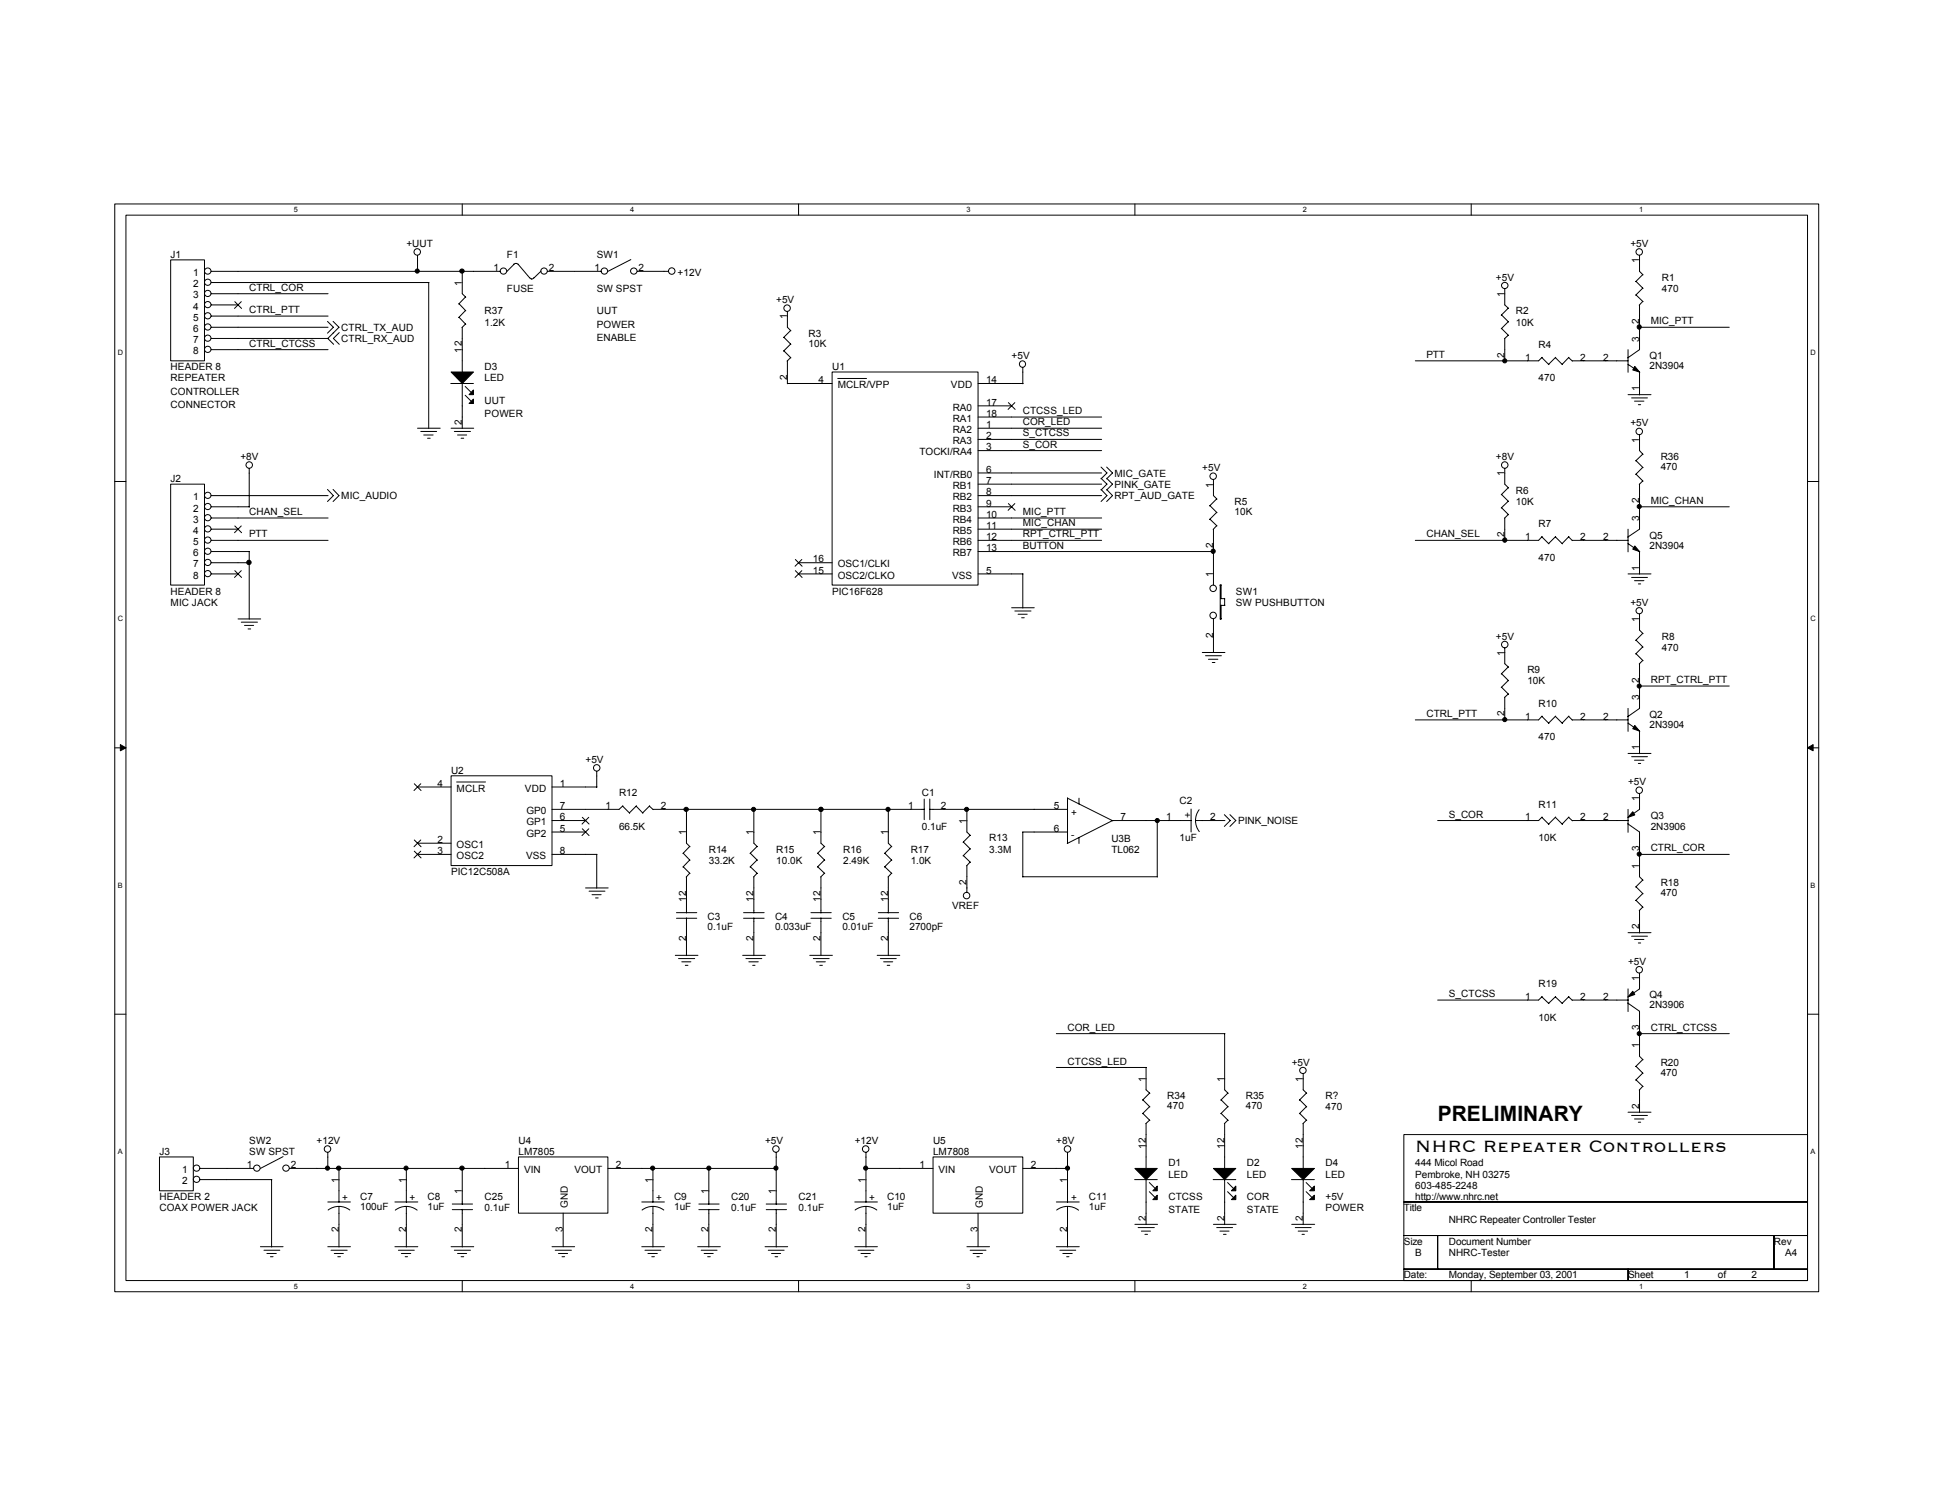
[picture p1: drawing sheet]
<svg xmlns="http://www.w3.org/2000/svg" width="279mm" height="216mm" viewBox="0 0 279 216" stroke-linecap="round" stroke-linejoin="round" font-family="sans-serif">
<path d="M16.5 29.3h245.2v156.5h-245.2zM18.1 30.9h242v153.3h-242z" fill="none" stroke="#000" stroke-width=".14"/>
<g fill="#fff">
<path d="M42.3 29.5h.6v1.2h-.6z"/>
<path d="M42.3 184.4h.6v1.1h-.6z"/>
</g>
<path d="M66.5 29.3v1.6M66.5 184.2v1.6" fill="none" stroke="#000" stroke-width=".14"/>
<g fill="#fff">
<path d="M90.7 29.5h.6v1.2h-.6z"/>
<path d="M90.7 184.4h.6v1.1h-.6z"/>
</g>
<path d="M114.9 29.3v1.6M114.9 184.2v1.6" fill="none" stroke="#000" stroke-width=".14"/>
<g fill="#fff">
<path d="M139.1 29.5h.6v1.2h-.6z"/>
<path d="M139.1 184.4h.6v1.1h-.6z"/>
</g>
<path d="M163.3 29.3v1.6M163.3 184.2v1.6" fill="none" stroke="#000" stroke-width=".14"/>
<g fill="#fff">
<path d="M187.5 29.5h.5v1.2h-.5z"/>
<path d="M187.5 184.4h.5v1.1h-.5z"/>
</g>
<path d="M211.7 29.3v1.6M211.7 184.2v1.6" fill="none" stroke="#000" stroke-width=".14"/>
<g fill="#fff">
<path d="M235.8 29.5h.6v1.2h-.6z"/>
<path d="M235.8 184.4h.6v1.1h-.6z"/>
<path d="M16.9 50.1h.8v1.2h-.8z"/>
<path d="M260.5 50.1h.7v1.2h-.7z"/>
<path d="M16.9 88.4h.8v1.2h-.8z"/>
<path d="M260.5 88.4h.7v1.2h-.7z"/>
</g>
<path d="M16.5 69.3h1.6M260.1 69.3h1.6" fill="none" stroke="#000" stroke-width=".14"/>
<g fill="#fff">
<path d="M16.9 126.7h.8v1.2h-.8z"/>
<path d="M260.5 126.7h.7v1.2h-.7z"/>
</g>
<path d="M16.5 107.6h1.6M260.1 107.6h1.6" fill="none" stroke="#000" stroke-width=".14"/>
<g fill="#000" stroke="#000" stroke-width=".14">
<path d="M17.3 107.1l.8 .5-.8 .4z" fill-rule="evenodd"/>
<path d="M260.1 107.6l.8-.5v.9z" fill-rule="evenodd"/>
</g>
<g fill="#fff">
<path d="M16.9 165h.8v1.2h-.8z"/>
<path d="M260.5 165h.7v1.2h-.7z"/>
</g>
<g fill="none" stroke="#000" stroke-width=".14">
<path d="M24.6 37.4h4.8v14.5h-4.8zM30.4 39h41.6M60.1 36.7v2.4M66.5 39v3.2l.5 .6M73.9 38l.4-.1 .3 .2M74 38l-1.1 1M74.5 38l1.8 2.1h.2l.3-.2M77.9 39l-1.1 1M78.8 39h7.7M90.8 37.3l-3.3 1.7M91.7 39h4.5M235.9 36.7v2.3l.5 .5"/>
<path d="M236.3 39.5l-1 1M30.4 40.6h31.3M30.4 42.2h16.8M30.4 43.9h3.8M30.4 45.5h16.8M30.4 47.1h16.8M30.4 48.7h16.8M30.4 50.3h16.8M33.8 43.4l1 1M34.7 43.4l-1 1M47.1 46.2l.9 .9-.9 .8M47.9 46.2l.9 .9-1.6 1.6 .8 .8"/>
<path d="M48.8 47.8l-.8 .9 .8 .8M61.7 40.6v21M64.9 55.2h3.2M66 43.7l1 1M66 45.6l1 1.1M66.5 47.1v6.5M66.5 55.2v6.4M66.9 55.6l.9 .8M66.9 56.9l.9 .8M67 42.7l-1 1M67 44.7l-1 1M67 46.6l-.5 .5"/>
<path d="M112.8 48.5l1 1M112.8 50.5l1 1M113.3 44.8v2.3l.5 .5M113.3 51.9v3.3M113.3 55.2h6.4M113.7 47.5l-1 1.1M113.7 49.5l-1 1M113.7 51.4l-.5 .5M119.7 53.5h21v30.7h-21zM120.5 54.4h4.2M140.7 58.4h4.8M140.7 60h17.8"/>
<path d="M140.7 55.2h6.5M145.1 57.9l.9 1M146 57.9l-1 1M147.2 52.9v2.3M216 45.3l1 1M216 47.2l1 1.1M216.5 41.6v2.3l.5 .5M216.5 48.7v3.2M217 44.3l-1 1M217 46.3l-1 1M217 48.2l-.5 .5M221.8 51.4l1 1.1"/>
<path d="M221.9 51.4l-.5 .5h-17.8M223.8 51.4l1 1.1M223.8 51.4l-1 1M225.7 51.4l.5 .5M225.7 51.4l-1 1M226.2 51.9h8M234.2 56.8h3.3M234.2 50.3v3.3M234.2 52.4l1.7 1.2M234.7 57.2h2.3M235.2 57.7h1.3M235.4 40.5l1 1"/>
<path d="M235.4 42.4l1 1M235.7 58.2h.4M235.9 43.9v6.4l-1.7 1.2M235.9 53.5v3.3M235.9 47.1h12.9M236.3 41.4l-1 1.1M236.3 43.3l-.5 .6M24.6 69.6h4.8v14.6h-4.8zM30.4 77.7h16.8M30.4 71.3h16.8M30.4 72.9h5.5M30.4 74.5h16.8"/>
<path d="M30.4 76.1h3.8M30.4 79.3h5.5M33.8 75.6l1 1M34.7 75.6l-1 1M35.9 67.4v5.5M35.9 79.3v9.8M47.1 70.4l.9 .9-.9 .8M47.9 70.4l.9 .9-.9 .8M60.1 61.6h3.2M60.5 62.1h2.3M61 62.6h1.3M61.5 63h.4"/>
<path d="M64.9 61.6h3.3M65.4 62.1h2.3M65.8 62.6h1.3M66.3 63h.4M140.7 61.6h17.8M140.7 77.7h17.8M140.7 63.2h17.8M140.7 68h17.8M140.7 69.6h17.8M140.7 71.3h17.8M140.7 72.9h4.8M140.7 74.5h17.8"/>
<path d="M140.7 76.1h17.8M140.7 79.3h33.9M140.7 64.8h17.8M145.1 72.4l.9 1M146 72.4l-1 1M158.4 67.2l.9 .8-.9 .9M158.4 68.8l.9 .8-.9 .9M158.4 70.4l.9 .9-.9 .8M159.2 67.2l.9 .8-.9 .9M159.2 68.8l.9 .8-.9 .9M159.2 70.4l.9 .9-.9 .8M174.1 72.7l1 1"/>
<path d="M174.1 74.7l1 .9M174.6 69v2.3l.5 .5M174.6 76.1v8.1M175 71.8l-1 1M175 73.7l-1 1M175 75.6l-.5 .6M216 71.1l1 1M216 73l1 1M216.5 67.4v2.2l.5 .6M216.5 74.5v3.3M217 70.1l-1 1.1M217 72.1l-1 1"/>
<path d="M217 74l-.5 .5M221.8 77.2l1 1M221.9 77.2l-.5 .5h-17.8M223.8 77.2l1 1M223.8 77.2l-1 1M225.7 77.2l.5 .6M225.7 77.2l-1 1M226.2 77.7h8M234.2 76.1v3.3M234.2 78.2l1.7 1.2M235.4 66.3l1 1M235.4 68.2l1 1"/>
<path d="M235.9 62.6v2.2l.5 .6M235.9 69.6v6.5l-1.7 1.2M235.9 79.3v3.3M235.9 72.9h12.9M236.3 65.3l-1 1M236.3 67.2l-1 1M236.3 69.2l-.5 .5M30.4 82.5h3.8M30.4 80.9h5.5M33.8 82.1l1 1M34.2 89h3.3M34.7 89.5h2.3"/>
<path d="M34.7 82.1l-1 1M35.2 90h1.3M35.7 90.5h.4M114.4 82.1l1 1M114.4 80.5l1 .9M114.9 82.5h4.8M114.9 80.9h4.8M115.4 82.1l-1 1M115.4 80.5l-1 .9M140.7 82.5h6.5M145.5 87.4h3.3M146 87.9h2.3"/>
<path d="M146.5 88.3h1.3M147 88.9h.4M147.2 82.5v5M173 93.9h3.2M173.4 94.3h2.3M173.9 94.8h1.3M174.4 95.3h.4M174.6 89v4.9M175.5 84.2h.2M175.6 89h.1M175.6 84.2v4.9M175.6 86.1h.6"/>
<path d="M175.7 84.1v2M175.7 87v2M175.7 87.1h.5M176.2 86.1v1M216 96.9l1 1M216 98.8l1 1.1M216.5 93.2v2.3l.5 .5M217 95.9l-1 1M217 97.9l-1 1M217 99.8l-.5 .5M234.2 82.5h3.3M234.7 83.1h2.3"/>
<path d="M235.2 83.5h1.3M235.4 92.1l1 1M235.4 94l1 1M235.7 84h.4M235.9 88.3v2.3l.5 .5M235.9 95.5v6.4l-1.7 1.2M235.9 98.7h12.9M236.3 91.1l-1 1M236.3 93l-1 1.1M236.3 95l-.5 .5M59.6 112.7l1 1M60.1 113.2h4.8"/>
<path d="M60.5 112.7l-.9 1M64.9 111.6h14.5v12.9h-14.5zM65.7 112.5h4.1M79.4 118h4.8M79.4 119.7h4.8M79.4 113.2h6.5M83.8 117.6l1 .9M83.8 119.2l1 1M84.7 117.6l-1 .9M84.7 119.2l-1 1M85.9 111v2.2M89.6 116l1 1"/>
<path d="M89.6 115.9l-.5 .5h-9.7M91.5 116l1 1M91.6 115.9l-1 1M93.4 116l.6 .5M93.5 115.9l-1 1M93.9 116.4h39.1M98.8 116.4v4.9l.5 .5M108.5 116.4v4.9l.5 .5M118.1 116.4v4.9l.6 .5M127.8 116.4v4.9l.5 .5M133 114.9v3M133.7 116.4h19.9"/>
<path d="M133.8 114.9v3M139.1 116.4v3.3l.5 .5M153.6 119.7h-6.4v6.5M153.6 114.8v6.5M153.6 114.8l6.5 3.3M155.2 114.8v.9M166.5 118v8.2M171.4 116.4v3.3M171.4 118h-11.3l-6.6 3.3M172 118h4.2M172.5 116.5a2.58 2.58 0 0 0 0 3.1M176.1 117.2l.9 .8-.9 .9"/>
<path d="M177 117.2l.8 .8-.8 .9M216.5 100.3v3.3M221.8 117.6l1 1M221.8 103l1 1.1M221.9 117.5l-.5 .5h-14.6M221.9 103l-.5 .5h-17.8M223.8 117.6l1 1M223.8 103l1 1.1M223.8 117.5l-1 1M223.8 103l-1 1M225.7 117.6l.5 .5M225.7 103l.5 .6"/>
<path d="M225.7 117.5l-1 1M225.7 103l-1 1M226.2 118h8.1M226.2 103.5h8M234.2 118.5l1.7 1.2v6.4l.5 .5M234.2 108.4h3.3M234.2 101.9v3.3M234.2 116.4v3.3M234.2 104l1.7 1.2M234.7 108.8h2.3M235.2 109.3h1.3M235.7 109.8h.4"/>
<path d="M235.9 105.2v3.2M235.9 114.2v2.2l-1.7 1.2M59.6 120.8l1 1M59.6 122.4l1 1M60.1 121.3h4.8M60.1 122.9h4.8M60.5 120.8l-.9 1M60.5 122.4l-.9 1M79.4 122.9h6.5M84.2 127.7h3.3M84.8 128.2h2.2M85.2 128.7h1.3"/>
<path d="M85.7 129.2h.4M85.9 122.9v4.9M97.2 137.4h3.2M97.3 132.1h2.9M97.3 131.3h2.9M97.6 137.9h2.3M98.1 138.3h1.3M98.3 122.7l1 1M98.3 124.7l1 .9M98.6 138.9h.4M98.8 126.1v5.2M98.8 132v5.5"/>
<path d="M99.2 121.8l-.9 1M99.2 123.7l-.9 1M99.2 125.6l-.5 .6M106.8 137.4h3.3M107 132.1h2.9M107 131.3h2.9M107.3 137.9h2.3M107.7 138.3h1.4M107.9 122.7l1.1 1M107.9 124.7l1.1 .9M108.3 138.9h.3M108.5 126.1v5.2"/>
<path d="M108.5 132v5.5M108.9 121.8l-1 1M108.9 123.7l-1 1M108.9 125.6l-.5 .6M116.5 137.4h3.3M116.7 132.1h2.9M116.7 131.3h2.9M117 137.9h2.3M117.4 138.3h1.3M117.6 122.7l1.1 1M117.6 124.7l1.1 .9M117.9 138.9h.4"/>
<path d="M118.1 126.1v5.2M118.1 132v5.5M118.6 121.8l-1 1M118.6 123.7l-1 1M118.6 125.6l-.5 .6M126.2 137.4h3.3M126.4 132.1h2.9M126.4 131.3h2.9M126.7 137.9h2.2M127.1 138.3h1.3M127.3 122.7l1 1M127.3 124.7l1 .9"/>
<path d="M127.6 138.9h.4M127.8 126.1v5.2M127.8 132v5.5M128.3 121.8l-1 1M128.3 123.7l-1 1M128.3 125.6l-.5 .6M138.6 121.1l1 1M138.6 123.1l1 .9M139.1 124.5v3.9M139.6 120.1l-1 1.1M139.6 122.1l-1 1M139.6 124l-.5 .5"/>
<path d="M147.2 126.1h19.3M155.2 120.5v.8M234.2 134.2h3.3M234.7 134.7h2.3M235.2 135.1h1.3M235.4 127.6l1 1M235.4 129.5l1 1M235.7 135.6h.4M235.9 130.9v3.3M235.9 140v2.2l-1.7 1.2M235.9 122.9h12.9M236.3 126.6l-1 1"/>
<path d="M236.3 128.5l-1 1M236.3 130.5l-.5 .5M16.5 145.9h1.6M152 148.7h24.2M152 153.5h12.9M164.4 158.2l1 1M164.9 153.5v3.3l.5 .5M165.4 157.2l-1 1M165.4 159.2l-1 1M175.7 158.2l1 1M176.2 148.7v8.1l.5 .5M176.7 157.2l-1.1 1"/>
<path d="M176.7 159.2l-1.1 1M187 158.2l1 1M187.5 154.5v2.3l.5 .5M188 157.2l-1.1 1M188 159.2l-1.1 1M221.8 143.4l1 1M221.9 143.3l-.5 .5h-14.6M223.8 143.4l1 1M223.8 143.3l-1 1M225.7 143.4l.5 .5M225.7 143.3l-1 1M226.2 143.8h8.1"/>
<path d="M234.2 144.3l1.7 1.2v6.4l.5 .5M234.2 160h3.3M234.2 142.2v3.3M235.4 153.4l1 1M235.4 155.3l1 1M235.9 156.8v3.2M235.9 148.7h12.9M236.3 152.4l-1 1M236.3 154.3l-1 1.1M236.3 156.3l-.5 .5M260.1 145.9h1.6M22.9 166.4h4.9v4.9h-4.9z"/>
<path d="M28.8 168.1h7.7M28.8 169.7h10.3M37.5 179.3h3.2M38 179.8h2.3M39.1 169.7v9.7M40.7 166.4l-3.2 1.7M41.7 168.1h32.9M47.2 179.3h3.2M47.2 165.8v2.3M47.2 172.9h3.2M47.2 174.1a2.58 2.58 0 0 1 3.1 0M47.6 179.8h2.4"/>
<path d="M48.8 168.1v4.8M48.8 173.5v5.9M56.8 179.3h3.3M56.8 172.9h3.3M56.9 174.1a2.54 2.54 0 0 1 3.1 0M57.3 179.8h2.3M58.5 168.1v4.8M58.5 173.5v5.9M64.9 179.3h3.3M65.1 174h2.9M65.1 173.2h2.9M65.4 179.8h2.3"/>
<path d="M66.5 168.1v5.1M66.5 173.9v5.5M74.6 166.4h12.9v8.1h-12.9zM79.4 179.3h3.3M79.9 179.8h2.3M81 174.5v4.8M87.5 168.1h24.2M92.3 179.3h3.3M92.3 172.9h3.3M92.4 174.1a2.58 2.58 0 0 1 3.1 0M92.8 179.8h2.3M93.9 168.1v4.8"/>
<path d="M93.9 173.5v5.9M100.4 179.3h3.2M100.5 174h3M100.5 173.2h3M100.9 179.8h2.3M102 168.1v5.1M102 173.9v5.5M110.1 179.3h3.2M110.2 174h3M110.2 173.2h3M110.5 179.8h2.3M111.7 165.8v7.4"/>
<path d="M111.7 173.9v5.5M123 179.3h3.2M123 172.9h3.2M123 174.1a2.58 2.58 0 0 1 3.1 0M123.4 179.8h2.3M124.6 165.8v7.1M124.6 173.5v5.9M124.6 168.1h9.6M134.2 166.4h13v8.1h-13zM139.1 179.3h3.3M139.6 179.8h2.3M140.7 174.5v4.8"/>
<path d="M147.2 168.1h6.4M152 179.3h3.3M152 172.9h3.3M152 174.1a2.58 2.58 0 0 1 3.2 0M152.5 179.8h2.3M153.6 165.8v7.1M153.6 173.5v5.9M163.2 169.7h3.3M163.3 176.1h3.2M163.7 176.6h2.4M164.2 177.1h1.3M164.4 160.1l1 1.1"/>
<path d="M164.7 177.5h.4M164.9 161.6v6.5M164.9 169.7v6.4M165.4 170.1l.8 .8M165.4 171.4l.8 .9M165.4 161.1l-.6 .5M174.5 169.7h3.3M174.6 176.1h3.2M175 176.6h2.3M175.5 177.1h1.3M175.7 160.1l1 1.1M176 177.5h.4"/>
<path d="M176.2 161.6v6.5M176.2 169.7v6.4M176.6 170.1l.9 .8M176.6 171.4l.9 .9M176.7 161.1l-.6 .5M185.8 169.7h3.3M185.8 176.1h3.3M186.4 176.6h2.2M186.8 177.1h1.3M187 160.1l1 1.1M187.3 177.5h.4M187.5 161.6v6.5"/>
<path d="M187.5 169.7v6.4M187.9 170.1l.9 .8M187.9 171.4l.9 .9M188 161.1l-.5 .5M202 163.2h58.1v9.7h-58.1zM202 172.9h58.1v4.8h-58.1zM202 177.7h4.8v4.8h-4.8zM206.8 177.7h48.4v4.8h-48.4zM234.7 160.4h2.3M235.2 161h1.3M235.7 161.4h.4M255.2 177.7h4.9v4.8h-4.9z"/>
<path d="M38.4 180.3h1.4M38.9 180.8h.4M48.1 180.3h1.3M48.6 180.8h.4M57.7 180.3h1.4M58.3 180.8h.3M65.8 180.3h1.3M66.3 180.8h.4M80.3 180.3h1.4M80.9 180.8h.3M93.2 180.3h1.4M93.8 180.8h.3"/>
<path d="M101.3 180.3h1.3M101.8 180.8h.4M111 180.3h1.3M111.5 180.8h.4M123.9 180.3h1.3M124.4 180.8h.4M140 180.3h1.4M140.5 180.8h.4M152.9 180.3h1.4M153.5 180.8h.3M202 182.5h32.2v1.7h-32.2zM234.2 182.5h25.9v1.7h-25.9z"/>
<circle cx="29.9" cy="39" r=".46"/>
<circle cx="60" cy="36.2" r=".47"/>
<circle cx="72.4" cy="39" r=".46"/>
<circle cx="78.3" cy="39" r=".46"/>
<circle cx="87" cy="39" r=".46"/>
<circle cx="91.2" cy="39" r=".46"/>
<circle cx="96.6" cy="39" r=".47"/>
<circle cx="235.8" cy="36.2" r=".47"/>
<circle cx="29.9" cy="47" r=".46"/>
<circle cx="29.9" cy="42.2" r=".46"/>
<circle cx="29.9" cy="48.6" r=".46"/>
<circle cx="29.9" cy="45.4" r=".46"/>
<circle cx="29.9" cy="50.2" r=".46"/>
<circle cx="29.9" cy="43.8" r=".46"/>
<circle cx="29.9" cy="40.6" r=".46"/>
<circle cx="113.2" cy="44.3" r=".47"/>
<circle cx="147.1" cy="52.4" r=".46"/>
<circle cx="216.5" cy="41.1" r=".46"/>
<circle cx="29.9" cy="77.7" r=".46"/>
<circle cx="29.9" cy="71.2" r=".46"/>
<circle cx="29.9" cy="79.3" r=".46"/>
<circle cx="29.9" cy="72.9" r=".46"/>
<circle cx="29.9" cy="74.5" r=".46"/>
<circle cx="29.9" cy="76.1" r=".46"/>
<circle cx="35.9" cy="66.9" r=".47"/>
<circle cx="174.5" cy="68.5" r=".47"/>
<circle cx="216.5" cy="66.9" r=".47"/>
<circle cx="235.8" cy="62.1" r=".47"/>
<circle cx="29.9" cy="80.9" r=".46"/>
<circle cx="29.9" cy="82.5" r=".46"/>
<circle cx="174.5" cy="88.5" r=".47"/>
<circle cx="174.5" cy="84.6" r=".47"/>
<circle cx="216.5" cy="92.7" r=".47"/>
<circle cx="235.8" cy="87.8" r=".46"/>
<circle cx="85.9" cy="110.4" r=".47"/>
<circle cx="235.8" cy="113.7" r=".47"/>
<circle cx="139.1" cy="128.8" r=".47"/>
<circle cx="235.8" cy="139.5" r=".47"/>
<circle cx="187.5" cy="154" r=".46"/>
<circle cx="28.3" cy="169.6" r=".46"/>
<circle cx="28.3" cy="168" r=".46"/>
<circle cx="37" cy="168" r=".46"/>
<circle cx="41.2" cy="168" r=".46"/>
<circle cx="47.1" cy="165.3" r=".47"/>
<circle cx="111.6" cy="165.3" r=".47"/>
<circle cx="124.5" cy="165.3" r=".47"/>
<circle cx="153.6" cy="165.3" r=".47"/>
</g>
<g fill="#000" stroke="#000" stroke-width=".14">
<path d="M64.9 53.5h3.2l-1.6 1.7z" fill-rule="evenodd"/>
<path d="M68.1 56.1v.7h-.6z" fill-rule="evenodd"/>
<path d="M67.5 58l.6-.6v.6z" fill-rule="evenodd"/>
<path d="M235.2 52.7l.7 .8-1-.3z" fill-rule="evenodd"/>
<path d="M235.2 78.5l.7 .8-1-.3z" fill-rule="evenodd"/>
<path d="M234.9 116.8l.3 .4-1 .4z" fill-rule="evenodd"/>
<path d="M235.2 104.4l.7 .8-1-.4z" fill-rule="evenodd"/>
<path d="M234.9 142.6l.3 .4-1 .4z" fill-rule="evenodd"/>
<path d="M163.3 168.1h3.2l-1.6 1.6z" fill-rule="evenodd"/>
<path d="M166.5 170.6v.7h-.6z" fill-rule="evenodd"/>
<path d="M165.9 172.6l.6-.7v.7z" fill-rule="evenodd"/>
<path d="M174.6 168.1h3.2l-1.6 1.6z" fill-rule="evenodd"/>
<path d="M177.8 170.6v.7h-.6z" fill-rule="evenodd"/>
<path d="M177.8 171.9v.7h-.6z" fill-rule="evenodd"/>
<path d="M185.8 168.1h3.3l-1.6 1.6z" fill-rule="evenodd"/>
<path d="M189.1 170.6v.7h-.7z" fill-rule="evenodd"/>
<path d="M188.4 172.6l.7-.7v.7z" fill-rule="evenodd"/>
</g>
<g fill="#000" stroke="#000" stroke-width=".14">
<circle cx="60" cy="39" r=".3"/>
<circle cx="66.5" cy="39" r=".31"/>
<circle cx="216.5" cy="51.9" r=".3"/>
<circle cx="235.8" cy="47" r=".31"/>
<circle cx="174.5" cy="79.3" r=".31"/>
<circle cx="216.5" cy="77.7" r=".31"/>
<circle cx="235.8" cy="72.9" r=".3"/>
<circle cx="35.8" cy="80.9" r=".32"/>
<circle cx="235.8" cy="98.7" r=".3"/>
<circle cx="98.7" cy="116.4" r=".31"/>
<circle cx="108.4" cy="116.4" r=".3"/>
<circle cx="118.1" cy="116.4" r=".3"/>
<circle cx="127.8" cy="116.4" r=".3"/>
<circle cx="139.1" cy="116.4" r=".3"/>
<circle cx="166.5" cy="118" r=".3"/>
<circle cx="216.5" cy="103.5" r=".3"/>
<circle cx="235.8" cy="122.9" r=".3"/>
<circle cx="235.8" cy="148.7" r=".3"/>
<circle cx="47.1" cy="168" r=".3"/>
<circle cx="48.7" cy="168" r=".31"/>
<circle cx="58.4" cy="168" r=".3"/>
<circle cx="66.5" cy="168" r=".31"/>
<circle cx="93.9" cy="168" r=".3"/>
<circle cx="102" cy="168" r=".3"/>
<circle cx="111.6" cy="168" r=".3"/>
<circle cx="124.5" cy="168" r=".3"/>
<circle cx="153.6" cy="168" r=".3"/>
</g>
<g font-size="3">
<text x="206.8" y="161.2">PRELIMINARY</text>
<text x="203.6" y="165.7">NHRC Repeater Controllers</text>
</g>
<g font-size="1.4">
<text x="58.5" y="35.5">+UUT</text>
<text x="234.6" y="35.5">+5V</text>
<text x="24.6" y="37.1">J1</text>
<text x="27.8" y="39.7">1</text>
<text x="27.8" y="41.3">2</text>
<text x="35.9" y="41.8">CTRL_COR</text>
<text x="66.5" y="41.1" transform="rotate(-90 66.5 41.1)">1</text>
<text x="71" y="39">1</text>
<text x="72.9" y="37.1">F1</text>
<text x="72.9" y="42">FUSE</text>
<text x="79" y="39">2</text>
<text x="85.5" y="39">1</text>
<text x="85.9" y="37.1">SW1</text>
<text x="85.9" y="42">SW SPST</text>
<text x="91.9" y="39">2</text>
<text x="97.5" y="39.7">+12V</text>
<text x="215.2" y="40.4">+5V</text>
<text x="235.8" y="37.9" transform="rotate(-90 235.8 37.9)">1</text>
<text x="239.1" y="40.4">R1</text>
<text x="239.1" y="42">470</text>
<text x="27.8" y="42.9">3</text>
<text x="27.8" y="44.5">4</text>
<text x="27.8" y="46.1">5</text>
<text x="27.8" y="47.8">6</text>
<text x="35.9" y="45">CTRL_PTT</text>
<text x="49.1" y="47.6">CTRL_TX_AUD</text>
<text x="69.7" y="45.2">R37</text>
<text x="69.7" y="46.8">1.2K</text>
<text x="85.9" y="45.2">UUT</text>
<text x="85.9" y="47.1">POWER</text>
<text x="111.7" y="43.6">+5V</text>
<text x="113.2" y="45.9" transform="rotate(-90 113.2 45.9)">1</text>
<text x="216.5" y="42.7" transform="rotate(-90 216.5 42.7)">1</text>
<text x="218.1" y="45.2">R2</text>
<text x="218.1" y="46.8">10K</text>
<text x="235.8" y="46.6" transform="rotate(-90 235.8 46.6)">2</text>
<text x="237.5" y="46.7">MIC_PTT</text>
<text x="24.6" y="53.3">HEADER 8</text>
<text x="27.8" y="49.4">7</text>
<text x="27.8" y="51">8</text>
<text x="35.9" y="49.9">CTRL_CTCSS</text>
<text x="49.1" y="49.2">CTRL_RX_AUD</text>
<text x="66.5" y="50.8" transform="rotate(-90 66.5 50.8)">12</text>
<text x="69.7" y="53.3">D3</text>
<text x="85.9" y="49">ENABLE</text>
<text x="116.3" y="48.4">R3</text>
<text x="116.3" y="49.9">10K</text>
<text x="119.7" y="53.3">U1</text>
<text x="145.5" y="51.6">+5V</text>
<text x="205.2" y="51.5">PTT</text>
<text x="216.5" y="51.4" transform="rotate(-90 216.5 51.4)">2</text>
<text x="219.4" y="51.9">1</text>
<text x="221.4" y="50">R4</text>
<text x="227.3" y="51.9">2</text>
<text x="230.7" y="51.9">2</text>
<text x="235.8" y="49.1" transform="rotate(-90 235.8 49.1)">3</text>
<text x="237.3" y="51.6">Q1</text>
<text x="237.3" y="53.1">2N3904</text>
<text x="24.6" y="54.9">REPEATER</text>
<text x="24.6" y="56.8">CONTROLLER</text>
<text x="24.6" y="58.7">CONNECTOR</text>
<text x="69.7" y="58.1">UUT</text>
<text x="69.7" y="60">POWER</text>
<text x="69.7" y="54.9">LED</text>
<text x="113.2" y="54.7" transform="rotate(-90 113.2 54.7)">2</text>
<text x="117.8" y="55.1">4</text>
<text x="120.5" y="55.8">MCLR/VPP</text>
<text x="136.8" y="55.8">VDD</text>
<text x="137.1" y="59.1">RA0</text>
<text x="141.9" y="58.3">17</text>
<text x="141.9" y="59.9">18</text>
<text x="141.9" y="55.1">14</text>
<text x="147.2" y="59.6">CTCSS_LED</text>
<text x="221.4" y="54.9">470</text>
<text x="235.8" y="56.3" transform="rotate(-90 235.8 56.3)">1</text>
<text x="66.5" y="61.1" transform="rotate(-90 66.5 61.1)">2</text>
<text x="132.3" y="65.5">TOCKI/RA4</text>
<text x="137.1" y="60.7">RA1</text>
<text x="137.1" y="62.3">RA2</text>
<text x="137.1" y="63.9">RA3</text>
<text x="141.9" y="61.6">1</text>
<text x="141.9" y="63.2">2</text>
<text x="141.9" y="64.8">3</text>
<text x="147.2" y="61.2">COR_LED</text>
<text x="147.2" y="62.8">S_CTCSS</text>
<text x="147.2" y="64.4">S_COR</text>
<text x="234.6" y="61.3">+5V</text>
<text x="235.8" y="63.7" transform="rotate(-90 235.8 63.7)">1</text>
<text x="24.6" y="69.4">J2</text>
<text x="27.8" y="72">1</text>
<text x="34.6" y="66.2">+8V</text>
<text x="49.1" y="71.8">MIC_AUDIO</text>
<text x="134.4" y="68.7">INT/RB0</text>
<text x="137.1" y="70.3">RB1</text>
<text x="137.1" y="72">RB2</text>
<text x="141.9" y="68">6</text>
<text x="141.9" y="69.6">7</text>
<text x="141.9" y="71.2">8</text>
<text x="160.4" y="68.6">MIC_GATE</text>
<text x="160.4" y="70.2">PINK_GATE</text>
<text x="160.4" y="71.8">RPT_AUD_GATE</text>
<text x="173" y="67.8">+5V</text>
<text x="174.5" y="70.1" transform="rotate(-90 174.5 70.1)">1</text>
<text x="215.2" y="66.2">+8V</text>
<text x="216.5" y="68.5" transform="rotate(-90 216.5 68.5)">1</text>
<text x="218.1" y="71">R6</text>
<text x="238.9" y="66.2">R36</text>
<text x="238.9" y="67.6">470</text>
<text x="27.8" y="73.6">2</text>
<text x="27.8" y="75.2">3</text>
<text x="27.8" y="76.8">4</text>
<text x="35.9" y="74.1">CHAN_SEL</text>
<text x="35.9" y="77.3">PTT</text>
<text x="137.1" y="73.6">RB3</text>
<text x="137.1" y="75.2">RB4</text>
<text x="137.1" y="76.8">RB5</text>
<text x="141.9" y="72.9">9</text>
<text x="141.9" y="74.5">10</text>
<text x="141.9" y="76.1">11</text>
<text x="141.9" y="77.7">12</text>
<text x="147.2" y="74.1">MIC_PTT</text>
<text x="147.2" y="75.7">MIC_CHAN</text>
<text x="147.2" y="77.3">RPT_CTRL_PTT</text>
<text x="177.6" y="72.6">R5</text>
<text x="177.6" y="74.1">10K</text>
<text x="205.2" y="77.3">CHAN_SEL</text>
<text x="216.5" y="77.3" transform="rotate(-90 216.5 77.3)">2</text>
<text x="218.1" y="72.6">10K</text>
<text x="219.4" y="77.7">1</text>
<text x="221.4" y="75.9">R7</text>
<text x="227.3" y="77.7">2</text>
<text x="230.7" y="77.7">2</text>
<text x="235.8" y="75" transform="rotate(-90 235.8 75)">3</text>
<text x="235.8" y="72.4" transform="rotate(-90 235.8 72.4)">2</text>
<text x="237.3" y="77.5">Q5</text>
<text x="237.5" y="72.5">MIC_CHAN</text>
<text x="27.8" y="78.4">5</text>
<text x="27.8" y="80">6</text>
<text x="27.8" y="81.6">7</text>
<text x="27.8" y="83.2">8</text>
<text x="117" y="82.5">15</text>
<text x="117" y="80.9">16</text>
<text x="120.5" y="83.2">OSC2/CLKO</text>
<text x="120.5" y="81.6">OSC1/CLKI</text>
<text x="137" y="83.2">VSS</text>
<text x="137.1" y="78.4">RB6</text>
<text x="137.1" y="80">RB7</text>
<text x="141.9" y="79.3">13</text>
<text x="141.9" y="82.5">5</text>
<text x="147.2" y="78.9">BUTTON</text>
<text x="174.5" y="83" transform="rotate(-90 174.5 83)">1</text>
<text x="174.5" y="78.9" transform="rotate(-90 174.5 78.9)">2</text>
<text x="221.4" y="80.7">470</text>
<text x="235.8" y="82.1" transform="rotate(-90 235.8 82.1)">1</text>
<text x="237.3" y="78.9">2N3904</text>
<text x="24.6" y="87.1">MIC JACK</text>
<text x="24.6" y="85.5">HEADER 8</text>
<text x="119.7" y="85.5">PIC16F628</text>
<text x="177.8" y="85.5">SW1</text>
<text x="177.8" y="87.1">SW PUSHBUTTON</text>
<text x="234.6" y="87.1">+5V</text>
<text x="235.8" y="89.5" transform="rotate(-90 235.8 89.5)">1</text>
<text x="174.5" y="91.8" transform="rotate(-90 174.5 91.8)">2</text>
<text x="215.2" y="92">+5V</text>
<text x="216.5" y="94.3" transform="rotate(-90 216.5 94.3)">1</text>
<text x="239.1" y="92">R8</text>
<text x="239.1" y="93.6">470</text>
<text x="219.8" y="96.8">R9</text>
<text x="219.8" y="98.4">10K</text>
<text x="221.4" y="101.6">R10</text>
<text x="235.8" y="100.8" transform="rotate(-90 235.8 100.8)">3</text>
<text x="235.8" y="98.2" transform="rotate(-90 235.8 98.2)">2</text>
<text x="237.5" y="98.3">RPT_CTRL_PTT</text>
<text x="205.2" y="103.1">CTRL_PTT</text>
<text x="216.5" y="103" transform="rotate(-90 216.5 103)">2</text>
<text x="219.4" y="103.5">1</text>
<text x="221.4" y="106.5">470</text>
<text x="227.3" y="103.5">2</text>
<text x="230.7" y="103.5">2</text>
<text x="235.8" y="107.9" transform="rotate(-90 235.8 107.9)">1</text>
<text x="237.3" y="103.3">Q2</text>
<text x="237.3" y="104.7">2N3904</text>
<text x="62.9" y="113.2">4</text>
<text x="64.9" y="111.3">U2</text>
<text x="65.7" y="113.9">MCLR</text>
<text x="75.5" y="113.9">VDD</text>
<text x="80.6" y="113.2">1</text>
<text x="84.2" y="109.7">+5V</text>
<text x="234.2" y="112.9">+5V</text>
<text x="75.7" y="117.1">GP0</text>
<text x="75.7" y="118.7">GP1</text>
<text x="80.6" y="116.4">7</text>
<text x="80.6" y="118">6</text>
<text x="80.6" y="119.6">5</text>
<text x="87.1" y="116.4">1</text>
<text x="89.1" y="114.6">R12</text>
<text x="89.1" y="119.4">66.5K</text>
<text x="95.1" y="116.4">2</text>
<text x="130.7" y="116.4">1</text>
<text x="132.6" y="114.6">C1</text>
<text x="132.6" y="119.4">0.1uF</text>
<text x="135.4" y="116.4">2</text>
<text x="139.1" y="118.5" transform="rotate(-90 139.1 118.5)">1</text>
<text x="151.6" y="116.4">5</text>
<text x="151.6" y="119.6">6</text>
<text x="154.1" y="117.3">+</text>
<text x="161.2" y="118">7</text>
<text x="167.8" y="118">1</text>
<text x="169.7" y="115.7">C2</text>
<text x="171.4" y="117.7" transform="rotate(-90 171.4 117.7)">+</text>
<text x="174.1" y="118">2</text>
<text x="178.1" y="118.6">PINK_NOISE</text>
<text x="208.4" y="117.6">S_COR</text>
<text x="219.4" y="118">1</text>
<text x="221.4" y="116.2">R11</text>
<text x="227.3" y="118">2</text>
<text x="230.7" y="118">2</text>
<text x="235.8" y="115.3" transform="rotate(-90 235.8 115.3)">1</text>
<text x="237.5" y="117.8">Q3</text>
<text x="237.5" y="119.4">2N3906</text>
<text x="62.9" y="121.2">2</text>
<text x="62.9" y="122.9">3</text>
<text x="64.9" y="125.9">PIC12C508A</text>
<text x="65.7" y="122">OSC1</text>
<text x="65.7" y="123.6">OSC2</text>
<text x="75.7" y="123.6">VSS</text>
<text x="75.7" y="120.4">GP2</text>
<text x="80.6" y="122.9">8</text>
<text x="98.7" y="120.1" transform="rotate(-90 98.7 120.1)">1</text>
<text x="102" y="122.6">R14</text>
<text x="102" y="124.2">33.2K</text>
<text x="108.4" y="120.1" transform="rotate(-90 108.4 120.1)">1</text>
<text x="111.7" y="122.6">R15</text>
<text x="111.7" y="124.2">10.0K</text>
<text x="118.1" y="120.1" transform="rotate(-90 118.1 120.1)">1</text>
<text x="121.3" y="122.6">R16</text>
<text x="121.3" y="124.2">2.49K</text>
<text x="127.8" y="120.1" transform="rotate(-90 127.8 120.1)">1</text>
<text x="131" y="122.6">R17</text>
<text x="131" y="124.2">1.0K</text>
<text x="142.3" y="121">R13</text>
<text x="142.3" y="122.6">3.3M</text>
<text x="154.1" y="120.5">-</text>
<text x="159.9" y="121.2">U3B</text>
<text x="159.9" y="122.6">TL062</text>
<text x="169.7" y="121">1uF</text>
<text x="221.4" y="121">10K</text>
<text x="235.8" y="125" transform="rotate(-90 235.8 125)">1</text>
<text x="235.8" y="122.4" transform="rotate(-90 235.8 122.4)">3</text>
<text x="237.5" y="122.5">CTRL_COR</text>
<text x="98.7" y="129.8" transform="rotate(-90 98.7 129.8)">12</text>
<text x="108.4" y="129.8" transform="rotate(-90 108.4 129.8)">12</text>
<text x="118.1" y="129.8" transform="rotate(-90 118.1 129.8)">12</text>
<text x="127.8" y="129.8" transform="rotate(-90 127.8 129.8)">12</text>
<text x="137" y="130.7">VREF</text>
<text x="139.1" y="127.3" transform="rotate(-90 139.1 127.3)">2</text>
<text x="238.9" y="127.5">R18</text>
<text x="238.9" y="128.9">470</text>
<text x="98.7" y="135.3" transform="rotate(-90 98.7 135.3)">2</text>
<text x="101.8" y="132.3">C3</text>
<text x="101.8" y="133.7">0.1uF</text>
<text x="108.4" y="135.3" transform="rotate(-90 108.4 135.3)">2</text>
<text x="111.5" y="132.3">C4</text>
<text x="111.5" y="133.7">0.033uF</text>
<text x="118.1" y="135.3" transform="rotate(-90 118.1 135.3)">2</text>
<text x="121.2" y="132.3">C5</text>
<text x="121.2" y="133.7">0.01uF</text>
<text x="127.8" y="135.3" transform="rotate(-90 127.8 135.3)">2</text>
<text x="130.9" y="132.3">C6</text>
<text x="130.9" y="133.7">2700pF</text>
<text x="235.8" y="133.7" transform="rotate(-90 235.8 133.7)">2</text>
<text x="208.4" y="143.4">S_CTCSS</text>
<text x="219.4" y="143.8">1</text>
<text x="221.4" y="142">R19</text>
<text x="227.3" y="143.8">2</text>
<text x="230.7" y="143.8">2</text>
<text x="234.2" y="138.8">+5V</text>
<text x="235.8" y="141.1" transform="rotate(-90 235.8 141.1)">1</text>
<text x="237.3" y="143.6">Q4</text>
<text x="153.6" y="148.3">COR_LED</text>
<text x="221.4" y="146.8">10K</text>
<text x="235.8" y="148.2" transform="rotate(-90 235.8 148.2)">3</text>
<text x="237.3" y="145">2N3906</text>
<text x="237.5" y="148.3">CTRL_CTCSS</text>
<text x="153.6" y="153.1">CTCSS_LED</text>
<text x="164.8" y="155.6" transform="rotate(-90 164.8 155.6)">1</text>
<text x="176.1" y="155.6" transform="rotate(-90 176.1 155.6)">1</text>
<text x="185.8" y="153.3">+5V</text>
<text x="187.5" y="155.6" transform="rotate(-90 187.5 155.6)">1</text>
<text x="235.8" y="150.8" transform="rotate(-90 235.8 150.8)">1</text>
<text x="238.9" y="153.3">R20</text>
<text x="238.9" y="154.7">470</text>
<text x="167.9" y="158.1">R34</text>
<text x="167.9" y="159.6">470</text>
<text x="179.2" y="158.1">R35</text>
<text x="179.2" y="159.6">470</text>
<text x="190.7" y="158.1">R?</text>
<text x="190.7" y="159.7">470</text>
<text x="235.8" y="159.5" transform="rotate(-90 235.8 159.5)">2</text>
<text x="22.9" y="166.2">J3</text>
<text x="35.9" y="164.5">SW2</text>
<text x="35.9" y="166.2">SW SPST</text>
<text x="45.6" y="164.5">+12V</text>
<text x="74.6" y="164.5">U4</text>
<text x="74.6" y="166.2">LM7805</text>
<text x="110.1" y="164.5">+5V</text>
<text x="123" y="164.5">+12V</text>
<text x="134.2" y="164.5">U5</text>
<text x="134.2" y="166.2">LM7808</text>
<text x="152" y="164.5">+8V</text>
<text x="164.8" y="165.3" transform="rotate(-90 164.8 165.3)">12</text>
<text x="168.1" y="167.8">D1</text>
<text x="176.1" y="165.3" transform="rotate(-90 176.1 165.3)">12</text>
<text x="179.4" y="167.8">D2</text>
<text x="187.5" y="165.3" transform="rotate(-90 187.5 165.3)">12</text>
<text x="190.7" y="167.8">D4</text>
<text x="203.6" y="167.8">444 Micol Road</text>
<text x="22.9" y="172.6">HEADER 2</text>
<text x="26.2" y="168.7">1</text>
<text x="26.2" y="170.3">2</text>
<text x="35.5" y="168">1</text>
<text x="41.8" y="168">2</text>
<text x="48.7" y="170.1" transform="rotate(-90 48.7 170.1)">1</text>
<text x="49.2" y="172.8">+</text>
<text x="51.8" y="172.6">C7</text>
<text x="58.4" y="170.1" transform="rotate(-90 58.4 170.1)">1</text>
<text x="58.9" y="172.8">+</text>
<text x="61.5" y="172.6">C8</text>
<text x="66.5" y="171.7" transform="rotate(-90 66.5 171.7)">1</text>
<text x="69.7" y="172.6">C25</text>
<text x="72.6" y="168">1</text>
<text x="75.4" y="168.7">VIN</text>
<text x="81.7" y="173.7" transform="rotate(-90 81.7 173.7)">GND</text>
<text x="82.6" y="168.7">VOUT</text>
<text x="88.6" y="168">2</text>
<text x="93.9" y="170.1" transform="rotate(-90 93.9 170.1)">1</text>
<text x="94.4" y="172.8">+</text>
<text x="97" y="172.6">C9</text>
<text x="101.9" y="171.7" transform="rotate(-90 101.9 171.7)">1</text>
<text x="105.2" y="172.6">C20</text>
<text x="111.6" y="171.7" transform="rotate(-90 111.6 171.7)">1</text>
<text x="114.9" y="172.6">C21</text>
<text x="124.5" y="170.1" transform="rotate(-90 124.5 170.1)">1</text>
<text x="125.1" y="172.8">+</text>
<text x="127.6" y="172.6">C10</text>
<text x="132.3" y="168">1</text>
<text x="135" y="168.7">VIN</text>
<text x="141.4" y="173.7" transform="rotate(-90 141.4 173.7)">GND</text>
<text x="142.3" y="168.7">VOUT</text>
<text x="148.3" y="168">2</text>
<text x="153.5" y="170.1" transform="rotate(-90 153.5 170.1)">1</text>
<text x="154.1" y="172.8">+</text>
<text x="156.7" y="172.6">C11</text>
<text x="168.1" y="172.6">CTCSS</text>
<text x="168.1" y="169.4">LED</text>
<text x="179.4" y="172.6">COR</text>
<text x="179.4" y="169.4">LED</text>
<text x="190.7" y="169.4">LED</text>
<text x="190.7" y="172.6">+5V</text>
<text x="203.6" y="169.4">Pembroke, NH 03275</text>
<text x="203.6" y="171">603-485-2248</text>
<text x="203.6" y="172.6">http://www.nhrc.net</text>
<text x="22.9" y="174.2">COAX POWER JACK</text>
<text x="48.7" y="177.2" transform="rotate(-90 48.7 177.2)">2</text>
<text x="51.8" y="174.1">100uF</text>
<text x="58.4" y="177.2" transform="rotate(-90 58.4 177.2)">2</text>
<text x="61.5" y="174.1">1uF</text>
<text x="66.5" y="177.2" transform="rotate(-90 66.5 177.2)">2</text>
<text x="69.7" y="174.2">0.1uF</text>
<text x="81" y="177.2" transform="rotate(-90 81 177.2)">3</text>
<text x="93.9" y="177.2" transform="rotate(-90 93.9 177.2)">2</text>
<text x="97" y="174.1">1uF</text>
<text x="101.9" y="177.2" transform="rotate(-90 101.9 177.2)">2</text>
<text x="105.2" y="174.2">0.1uF</text>
<text x="111.6" y="177.2" transform="rotate(-90 111.6 177.2)">2</text>
<text x="114.9" y="174.2">0.1uF</text>
<text x="124.5" y="177.2" transform="rotate(-90 124.5 177.2)">2</text>
<text x="127.6" y="174.1">1uF</text>
<text x="140.7" y="177.2" transform="rotate(-90 140.7 177.2)">3</text>
<text x="153.5" y="177.2" transform="rotate(-90 153.5 177.2)">2</text>
<text x="156.7" y="174.1">1uF</text>
<text x="164.8" y="175.6" transform="rotate(-90 164.8 175.6)">2</text>
<text x="168.1" y="174.5">STATE</text>
<text x="176.1" y="175.6" transform="rotate(-90 176.1 175.6)">2</text>
<text x="179.4" y="174.5">STATE</text>
<text x="187.5" y="175.6" transform="rotate(-90 187.5 175.6)">2</text>
<text x="190.7" y="174.2">POWER</text>
<text x="202" y="174.2">Title</text>
<text x="202" y="179.1">Size</text>
<text x="208.4" y="175.9">NHRC Repeater Controller Tester</text>
<text x="208.5" y="179.1">Document Number</text>
<text x="255.2" y="179.1">Rev</text>
<text x="202" y="183.9">Date:</text>
<text x="203.6" y="180.7">B</text>
<text x="208.4" y="180.7">NHRC-Tester</text>
<text x="208.4" y="183.9">Monday, September 03, 2001</text>
<text x="234.2" y="183.9">Sheet</text>
<text x="242.3" y="183.9">1</text>
<text x="247.1" y="183.9">of</text>
<text x="252" y="183.9">2</text>
<text x="256.8" y="180.7">A4</text>
</g>
<g font-size="1.1">
<text x="42.3" y="30.5">5</text>
<text x="90.7" y="30.5">4</text>
<text x="139.1" y="30.5">3</text>
<text x="187.5" y="30.5">2</text>
<text x="235.8" y="30.5">1</text>
<text x="16.9" y="51.1">D</text>
<text x="260.5" y="51.1">D</text>
<text x="16.9" y="89.4">C</text>
<text x="260.5" y="89.4">C</text>
<text x="16.9" y="127.7">B</text>
<text x="260.5" y="127.7">B</text>
<text x="16.9" y="166">A</text>
<text x="260.5" y="166">A</text>
<text x="42.3" y="185.3">5</text>
<text x="90.7" y="185.3">4</text>
<text x="139.1" y="185.3">3</text>
<text x="187.5" y="185.3">2</text>
<text x="235.8" y="185.3">1</text>
</g>
</svg>
